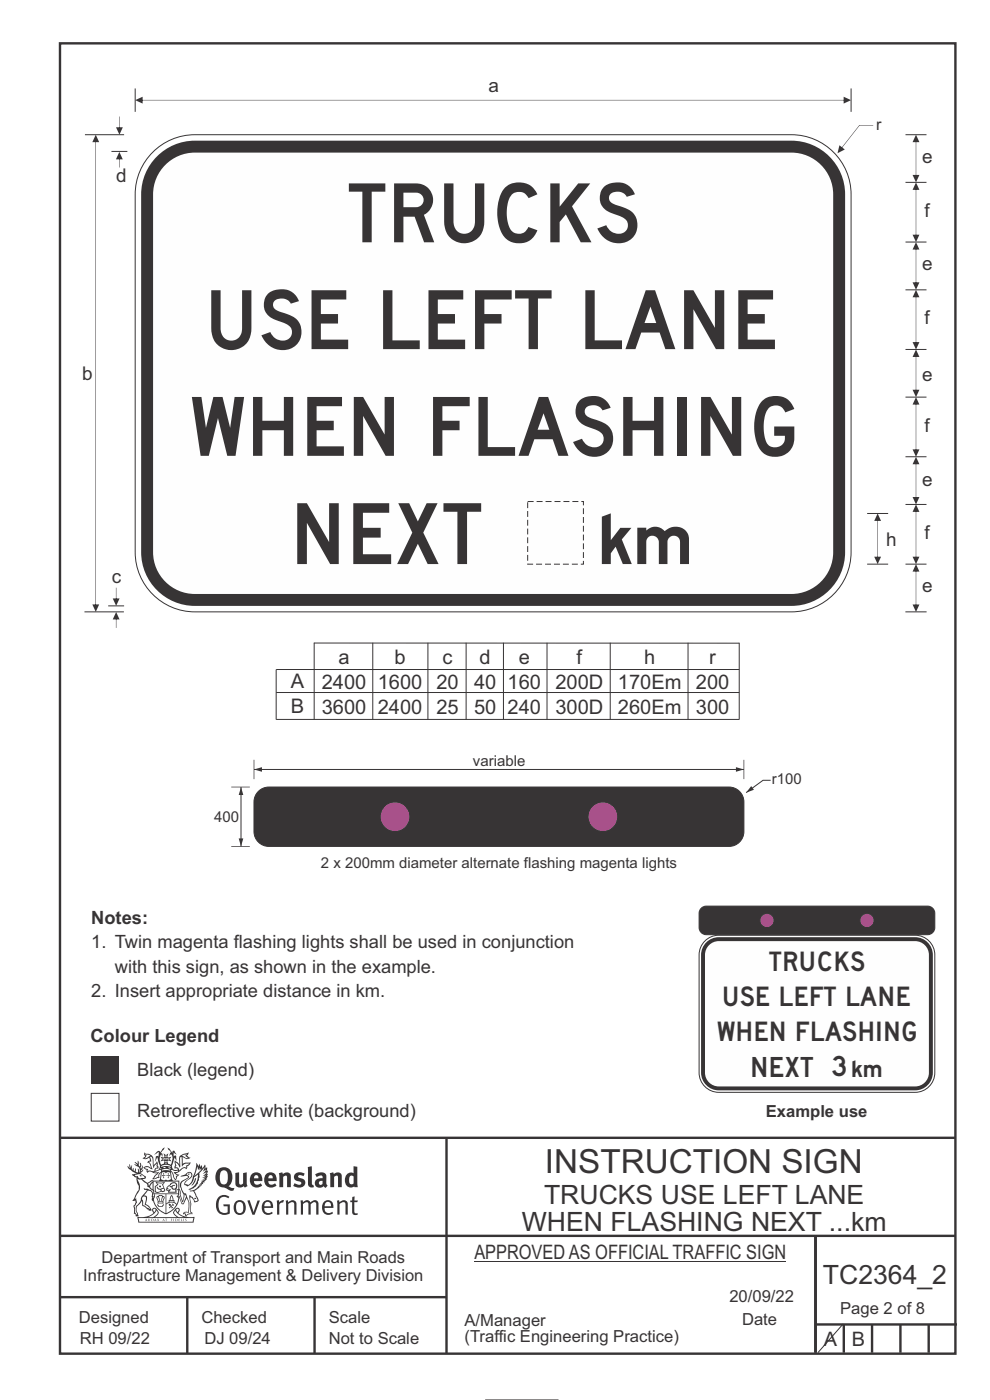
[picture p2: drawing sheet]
<svg xmlns="http://www.w3.org/2000/svg" width="210mm" height="297mm" viewBox="0 0 210 297" stroke-linecap="round" stroke-linejoin="round" font-family="sans-serif">
<path d="M53.9 163.3h103.9M53.9 161.2v4.1" fill="none" stroke="#373435" stroke-width=".21"/>
<g fill="#373435">
<path d="M53.9 163.3l1.7-.5v.9z"/>
<path d="M156.1 162.8l1.7 .5-1.7 .4z"/>
</g>
<path d="M49.1 179.6h3.9M157.8 161.2v4.1M163.5 165.5h-1.6l-3.6 2.7" fill="none" stroke="#373435" stroke-width=".21"/>
<path d="M159.4 166.8l.5 .8-1.6 .6z" fill="#373435"/>
<path d="M51.1 167v12.6" fill="none" stroke="#373435" stroke-width=".21"/>
<g fill="#373435">
<path d="M51.1 167l.5 1.7h-1z"/>
<path d="M50.6 177.9h1l-.5 1.7z"/>
</g>
<path d="M49.1 167h3.9" fill="none" stroke="#373435" stroke-width=".21"/>
<path d="M54.8 167.9a3.1 3.1 0 0 1 2.2-.9h97.7a3.2 3.2 0 0 1 3.1 3.1v6.3a3.2 3.2 0 0 1-3.1 3.2h-97.7a3.2 3.2 0 0 1-3.1-3.2v-6.3a3.1 3.1 0 0 1 .9-2.2z" fill-rule="evenodd" fill="#373435" stroke="#373435" stroke-width=".21"/>
<g fill="#a8518a" stroke="#373435" stroke-width=".21">
<circle cx="127.9" cy="173.3" r="3.1"/>
<circle cx="83.8" cy="173.3" r="3.1"/>
</g>
<path d="M148.6 192.9l.7-.6 .5-.1h47a1.52 1.52 0 0 1 1.5 1.6v3a1.52 1.52 0 0 1-1.5 1.5h-47a1.52 1.52 0 0 1-1.5-1.5v-3z" fill-rule="evenodd" fill="#373435" stroke="#373435" stroke-width=".21"/>
<g fill="#a8518a" stroke="#373435" stroke-width=".21">
<circle cx="183.9" cy="195.3" r="1.52"/>
<circle cx="162.7" cy="195.3" r="1.52"/>
</g>
<g fill="none" stroke="#373435" stroke-width=".51">
<path d="M12.7 9.2h190v278h-190zM12.7 241.4h190M94.7 241.4v45.8M12.7 275.2h82M12.7 262.2h190.1M39.7 275.2v12M66.7 275.2v12M173 262.2v24.8M173 281h30M179 281v6M185 281v6M191 281v6"/>
<path d="M197 281v6"/>
</g>
<path d="M19.4 224h5.8v5.9h-5.8z" fill-rule="evenodd" fill="#373435"/>
<path d="M19.4 232h5.8v5.9h-5.8z" fill-rule="evenodd" fill="#fefefe" stroke="#373435" stroke-width=".21"/>
<g fill="#373435">
<path d="M47 248.5a2.55 2.55 0 0 0 0 2.7l.3 .1a.81 .81 0 0 0 1-.9v-.6a1.04 1.04 0 0 0-1.1-1.5zM46.3 248.1a1.82 1.82 0 0 1 2.1-.2 1.82 1.82 0 0 1 .9 1.9 2.29 2.29 0 0 1-.8 1.9l.7 .3h.5l-.2 .6a2.87 2.87 0 0 1-2-.7 2.12 2.12 0 0 1-1.6-3.1z" fill-rule="evenodd"/>
<path d="M49.9 248.9l.8-.2v2a.46 .46 0 0 0 .3 .6 .46 .46 0 0 0 .6-.3v-2.1l.7-.2v2.4l.2 .5-.5 .4-.3-.3a1.02 1.02 0 0 1-1.2 .2 1.02 1.02 0 0 1-.6-1.1z" fill-rule="evenodd"/>
<path d="M54 249.5l-.1 .5h.9a.49 .49 0 0 0-.2-.6 .49 .49 0 0 0-.6 .1zM53.4 249.1a1.34 1.34 0 0 1 1.6-.2 1.34 1.34 0 0 1 .7 1.5v.2h-1.8a.77 .77 0 0 0 .5 .8 .77 .77 0 0 0 .9-.4l.3 .5a1.59 1.59 0 0 1-2 .2 1.59 1.59 0 0 1-.5-2z" fill-rule="evenodd"/>
<path d="M57.1 249.5l-.2 .5h1a.49 .49 0 0 0-.2-.6 .49 .49 0 0 0-.6 .1zM56.4 249.1a1.34 1.34 0 0 1 1.6-.2 1.34 1.34 0 0 1 .7 1.5v.2h-1.8a.77 .77 0 0 0 .5 .8 .77 .77 0 0 0 .9-.4l.4 .5a1.59 1.59 0 0 1-2.1 .2 1.59 1.59 0 0 1-.5-2z" fill-rule="evenodd"/>
<path d="M59.2 248.9l.7-.2 .1 .4a.95 .95 0 0 1 1-.3 .95 .95 0 0 1 .7 .8v2.3h-.8v-2.3a.46 .46 0 0 0-.8 .1v2.2h-.8z" fill-rule="evenodd"/>
<path d="M62.6 249.1a1.75 1.75 0 0 1 2-.1l-.2 .5-.6-.2a.43 .43 0 0 0-.6 .3l.4 .3a1.04 1.04 0 0 1 1.2 1.1 1.04 1.04 0 0 1-1.4 1l-1.2-.4 .3-.6 1 .4 .4-.4a.88 .88 0 0 0-1-.5l-.4-.2-.1-.4z" fill-rule="evenodd"/>
<path d="M65.3 247.6l.8-.2 .1 3.8 .3 .2 .1 .5a.88 .88 0 0 1-1-.1 .88 .88 0 0 1-.3-1z" fill-rule="evenodd"/>
<path d="M67.8 250.6a.43 .43 0 0 0-.1 .7 .43 .43 0 0 0 .7-.1v-.7zM66.8 249.2a1.7 1.7 0 0 1 2.4 .1v1.8l.3 .4-.4 .5-.5-.3a1.03 1.03 0 0 1-1.7-.2 1.03 1.03 0 0 1 .8-1.5h.7v-.4a.8 .8 0 0 0-1.2 .1z" fill-rule="evenodd"/>
<path d="M70 248.9l.7-.2 .1 .4a.95 .95 0 0 1 1-.3 .95 .95 0 0 1 .7 .8v2.3h-.8v-2.3a.46 .46 0 0 0-.8 .1v2.2h-.8z" fill-rule="evenodd"/>
<path d="M74.3 249.5a1.48 1.48 0 0 0 0 1.7h.5l.2-.1v-1.5l-.3-.2zM75 247.4l.8 .1 .1 4.4h-.7l-.1-.2a1.26 1.26 0 0 1-1.4 0 1.26 1.26 0 0 1-.5-1.3 1.29 1.29 0 0 1 .4-1.3 1.29 1.29 0 0 1 1.4-.2z" fill-rule="evenodd"/>
<path d="M46.4 253.9a1.72 1.72 0 0 1 2.3 0l-.3 .3a1.24 1.24 0 0 0-1.4-.2 1.24 1.24 0 0 0-.6 1.4 1.49 1.49 0 0 0 1.2 2l.7-.2v-1.3h-.8l-.1-.4h1.4v1.9a1.93 1.93 0 0 1-2.3 0 1.93 1.93 0 0 1-.7-2.2l.2-.7z" fill-rule="evenodd"/>
<path d="M50.4 255.1a1.65 1.65 0 0 0 .2 2.2 .99 .99 0 0 0 1-1.4 .78 .78 0 0 0-.4-.8 .78 .78 0 0 0-.8 0zM50 254.9a1.33 1.33 0 0 1 1.6-.1 1.33 1.33 0 0 1 .5 1.4 1.31 1.31 0 0 1-1.3 1.6 1.31 1.31 0 0 1-1.2-1.6v-.6z" fill-rule="evenodd"/>
<path d="M52.5 254.7l.5-.1 .8 2.6 .8-2.5h.5l-1.1 3h-.5z" fill-rule="evenodd"/>
<path d="M56.3 255.2l-.2 .7h1.3a.7 .7 0 0 0-.3-.8 .7 .7 0 0 0-.8 .1zM55.9 255a1.22 1.22 0 0 1 1.5-.2 1.22 1.22 0 0 1 .5 1.5h-1.8a.93 .93 0 0 0 .5 1 .93 .93 0 0 0 1.1-.2l.2 .3a1.43 1.43 0 0 1-1.8 .1 1.43 1.43 0 0 1-.6-1.7z" fill-rule="evenodd"/>
<path d="M58.7 254.7l.4-.1 .1 .5 .4-.4 .6-.1-.1 .6a.66 .66 0 0 0-.9 .6v1.9h-.4z" fill-rule="evenodd"/>
<path d="M60.6 254.8l.4-.2 .1 .5a.94 .94 0 0 1 1-.5 .94 .94 0 0 1 .8 .8v2.3h-.5l-.1-2.5a.81 .81 0 0 0-1.2 .3v2.2h-.4z" fill-rule="evenodd"/>
<path d="M63.7 254.7l.5-.1 .1 .5 .4-.3a.78 .78 0 0 1 1.2 .3 .9 .9 0 0 1 .9-.5 .9 .9 0 0 1 .8 .8v2.3h-.5l-.1-2.5a.67 .67 0 0 0-1.1 .3v2.2h-.5v-2.4l-.4-.2-.7 .4v2.2h-.5z" fill-rule="evenodd"/>
<path d="M69.1 255.2l-.2 .7h1.3a.7 .7 0 0 0-.3-.8 .7 .7 0 0 0-.8 .1zM68.7 255a1.22 1.22 0 0 1 1.5-.2 1.22 1.22 0 0 1 .5 1.5h-1.8a.93 .93 0 0 0 .4 1 .93 .93 0 0 0 1.2-.2l.2 .3a1.44 1.44 0 0 1-1.8 .1 1.44 1.44 0 0 1-.6-1.7z" fill-rule="evenodd"/>
<path d="M71.5 254.8l.4-.2 .1 .5a.94 .94 0 0 1 1-.5 .94 .94 0 0 1 .8 .8v2.3h-.5l-.1-2.5a.81 .81 0 0 0-1.2 .3v2.2h-.4z" fill-rule="evenodd"/>
<path d="M74.7 253.9l.5-.1v.9h.7l-.1 .4h-.6v2.1l.1 .2h.5l.1 .3a.75 .75 0 0 1-1.2-.6v-2h-.4v-.4h.4z" fill-rule="evenodd"/>
<path d="M30.8 244.9l1.1 .3-.9 .5h-.4l.6-.5zM31.8 245.5l.2-.1a2.44 2.44 0 0 1 .5 1.9l.1 .5 .6-1-.1 .6 .3 .3a.57 .57 0 0 0-.6 .8l-1-.2-.5 .2 .2-.5-.8-.3 .7-.1 .9 .5 .1-.1-.6-1.3-.2-.1 .5-.1zM30.7 244.4l-.1 .5 .2 .4-.6 .4a1.04 1.04 0 0 0 1.4-.1l.2 .6-.3 .1-.2 .4a.94 .94 0 0 1 .8 1.1l-.2-.1a1.16 1.16 0 0 0-1.5-.1l.3 .4 .4 .2 .1 .5 .2 .1 .1-.2a.94 .94 0 0 1 1.1 .3h.8l-1.2 1.2a1.13 1.13 0 0 0 1.2-.2l.4-.1v-.4l.4-.7a.83 .83 0 0 0-.6 1h-.3l-.7 .3 1.1-1.4-.5 .2-.5-.1 1.3-.5-.1-.2-.9 .4v-.3l.2-.2 .3 .1 .1-.3-.2-.4 .1-.6-.2-.3-.7 .9v-.7a1.42 1.42 0 0 0-1.6-1.8z" fill-rule="evenodd"/>
<path d="M38.5 245.3l.5-.3 .7-.1-.6 .3 .8 .5h-.3zM38.3 245.5h.2l.1 2a1.69 1.69 0 0 1 1.6-.7l-.8 .5 .1 .5a1.1 1.1 0 0 0-1.5 .6l-.1-.5-.2-.2h-.5l.3-.4-.3-.7a1.42 1.42 0 0 1 .9 1.1l.2-.1zM37.1 246.2l.1 1-.2 .3 .1 .5 .5-.1 .2 .2a.96 .96 0 0 1-1.2-.1l-.1 .1a1.06 1.06 0 0 0 1.3 .2v.1a.72 .72 0 0 1-.9 .2l.2 .5 .6 .2-.4 .2-.1 .7-.2-.4-.4-1.1-.4-.4 .4 .9a1.54 1.54 0 0 0 .7 1.2l.2-.3a.58 .58 0 0 1 .4-.7l.2-.2h-.3l-.5-.3 .9-.5a.93 .93 0 0 1 1.2-.5v.2l.2-.2 .1-.5a.99 .99 0 0 0 .7-.8l-1.3 .1-.3 .2-.1-1.4 .9 .4 .9-.3h-.4l-.5-.4 .4-.7-.6 .2a1.46 1.46 0 0 0-1.4 2.1l.1 .4-.3-.4z" fill-rule="evenodd"/>
<path d="M35.6 248.9l.2 .1-.1 .3 .4 .1-.4 .1v.5l-.1-.6h-.3l.3-.1z" fill-rule="evenodd"/>
<path d="M34.6 248.9l.2 .1v.3l.3 .1h-.3l-.1 .6v-.5l-.4-.1 .4-.1z" fill-rule="evenodd"/>
<path d="M34.3 248.8a.57 .57 0 0 1 .9 .2 .57 .57 0 0 1 .9-.2l.2 1.4h-.2a.57 .57 0 0 1-.9 0 .69 .69 0 0 1-1.1 0zM34.2 248.1l-.3 2.1-.1 .4h2.9l-.2-.4-.3-2.1h-.2v.3l-.8-.2-.8 .2v-.3z" fill-rule="evenodd"/>
<path d="M34.2 252.4a.3 .3 0 0 0 .6 0 .3 .3 0 0 0-.6 0zM33.3 251l.3 .3-.3 .3a.79 .79 0 0 0 0 1.3l.8-.2-.1-.3a.55 .55 0 0 1-.7-.6h.1l.2 .3 .3 .1 .8-.2-.4-.7 .4-.3-.7 .1zM33 250.7l1.1 .2 .9-.2-.4 .7 .4 1.1a.56 .56 0 0 1-.8 .3l-.2 .1a.73 .73 0 0 1-.9 .1 .73 .73 0 0 1-.3-.9v-.4l.6-.4z" fill-rule="evenodd"/>
<path d="M35.6 251.9l.7-.5a.58 .58 0 0 1 1-.1 .58 .58 0 0 1-.4 .9l-.3-.3a.43 .43 0 0 1 .6-.3v-.1a.57 .57 0 0 0-.8 .2l-.2-.1-.3 .1 .5 .2a.55 .55 0 0 0 .8 .4v.5h-1.3l.4-.3-.2-.2-.6 .1 .2-.2-.2-.1zM35.4 251.8l-.1 .2a.39 .39 0 0 0 .2 .6h.3l-.2 .4h1.9l-.1-.7a.86 .86 0 0 0-.1-1.4 .86 .86 0 0 0-1.3 .4z" fill-rule="evenodd"/>
<path d="M36 254.8h.8v.2h-.8zM36.4 253.8l.2 .8h-.4zM36.4 253.5l-.3 .5-.1 .6h-.2v.4l-.7 .4 .2 .2a1.48 1.48 0 0 1 2.1 .1l.2-.1-.6-.5v-.5h-.2l-.1-.6z" fill-rule="evenodd"/>
<path d="M35.8 255.4l.4 .1 .1 .3 .3-.2-.2-.2a.38 .38 0 0 1 .5 .5l-.2-.2-.3 .3 .4 .2-.4 .2-.1-.4-.4 .4-.1-.2 .4-.3-.1-.1-.2 .1z" fill-rule="evenodd"/>
<path d="M34.5 254h.2v.2l-.2 .6h-.2zM33.6 255.3h.9v.2a.55 .55 0 0 1-.8 .4v-.2l-.2-.1zM33.4 254h.2l.2 .8h-.2zM33.6 255h.8l.1 .1-.8 .1zM33.8 253.7h.5l-.2 1.1h-.1zM33.3 253.8l-.1 .3 .3 1.1a.48 .48 0 0 0-.1 .6 .48 .48 0 0 0 .5 .3l.5-.1a.49 .49 0 0 0 .2-.8l.3-1.1-.1-.3a1.42 1.42 0 0 0-1.5 0z" fill-rule="evenodd"/>
<path d="M33.7 251.5l.4 .1 .1 .3h-.3z" fill-rule="evenodd"/>
<path d="M41.3 250.1l.3-.2-.2 .9-.6 .7h-.2l.5-.7z" fill-rule="evenodd"/>
<path d="M39.7 249l.3-.2 .5 .2a.88 .88 0 0 1-.6 1.1 1.22 1.22 0 0 0-.8 1.3l.5 .2a.72 .72 0 0 0 .9-.4l.5-.8 .2-.6 .8-.6v.3a2.85 2.85 0 0 1-2 2.8l.1 .1a2.13 2.13 0 0 0 1.9-1.5v-.2a2.01 2.01 0 0 0 .3-1.8l1.1-1.3-.4 1 .7-.5-.7 1 .8-.4-.8 .8 .7-.1-.9 .5 .8-.1-.8 .4h.8l-.9 .3 .3 .2h-.4l.2 .3h-.3l.1 .3h-.4l.2 .3h-.2a2.16 2.16 0 0 1-2 1l.1 .2h.4a.76 .76 0 0 1 .7 .7l.5 1.2-.6 .2a1.45 1.45 0 0 0-1.1-1.3l.2 1.8-.1 1.8 .4 .3a1.07 1.07 0 0 0-1.2 .4v-.3l-.5-.2a.87 .87 0 0 1 1.1-.1v-.7a4.4 4.4 0 0 0-.6-3.1v-.3h-.3a2.16 2.16 0 0 1-.7-2.2l.3-.3 1.2-.8a.55 .55 0 0 0-.4-.8zM37.8 252.4a.76 .76 0 0 1 .3 1.1l.6 1.6 .4-1.7 .2 .1a.61 .61 0 0 1-.1 .9l-.3 .9h-.2l-.7-1.6-.3 .1a1.18 1.18 0 0 0 .1-1.4zM41.8 247.5l.2 .8 .3-.6v.6l.4-.5a1.9 1.9 0 0 1-1.1 1.4l-.4 .3zM38.3 249.6l1.3-.1 .2 .1v.3l-.5 .3a1.26 1.26 0 0 0-.9 1.9l.2 .6a1.84 1.84 0 0 1 .1 2.1l-.4-1.3a.96 .96 0 0 0-.4-1.3l-.4 .3a.78 .78 0 0 1 0 1.2l.1 .3h.4l.4 1.1a.38 .38 0 0 0 .2 .4 .38 .38 0 0 0 .4-.1l.6-1.2a2.94 2.94 0 0 1 .4 2.5l-.1 .5-.8-.1-.3 .4v.2l.4-.1 .1 .4 .2 .1a1.02 1.02 0 0 1 1.3-.5v-.4l-.3-.1 .1-1.8-.3-1.3 .1 .1a1.14 1.14 0 0 1 .8 .9 .63 .63 0 0 0 .8-.2 .63 .63 0 0 0-.1-.9l-.7-1.2 .9-.6 .2-.3 .3-.1-.1-.2h.4l-.1-.3h.3l-.1-.3 .5-.1-.2-.2 .6-.4v-.2h-.2l.4-.5-.3 .1 .3-.6-.4 .1 .4-.5v-.3l-.3 .2 .2-.6-.1-.3-.4 .3v-.8l-.6 .8-.2-.7-.2 .4-.3-.7-.1 .6-.5-.8-.1 1.4-.6 1.9a1.81 1.81 0 0 1-1 1.4l-.6-.2a1.75 1.75 0 0 1 1.1-1.2 .75 .75 0 0 0 .1-1.3 .75 .75 0 0 0-1.1 .5z" fill-rule="evenodd"/>
<path d="M41.2 254.1h.3l.2 .3h-.4z" fill-rule="evenodd"/>
<path d="M29.4 258.4h11.6l-.1 .8h-11.4zM31.4 258.2l.4-.1a2.48 2.48 0 0 0 1.4-1.3l.3 .5-.5 .6-.5 .3zM32.5 256.6l.3-.2 .2 .2-.3 .6zM37.2 256.8a2.65 2.65 0 0 0 1.8 1.4h-1.1l-.5-.3-.5-.6zM37.4 256.6l.2-.2 .3 .2-.3 .6zM29.2 258.2l.1 1.2h11.8l.2-1.1-.2-.1a4.1 4.1 0 0 1-3.3-.9l.3-.4-.1-.5a1.06 1.06 0 0 0-1.3 .9l.2 .4 .6 .5h-4.7l.3-.1a.84 .84 0 0 0 .6-.7 .84 .84 0 0 0-.5-.9l-.3-.2-.5 .1-.1 .5 .3 .4a4.2 4.2 0 0 1-3.4 .9z" fill-rule="evenodd"/>
<path d="M31 258.7l.1 .2h-.2zM31 258.6l-.3 .5 .4-.1 .2 .1z" fill-rule="evenodd"/>
<path d="M31.4 258.6h.2v.4a.25 .25 0 0 0 .2-.1 .25 .25 0 0 0-.1-.3h.1a.29 .29 0 0 1 0 .4 .29 .29 0 0 1-.4 0 .29 .29 0 0 1 0-.4z" fill-rule="evenodd"/>
<path d="M32.2 258.6a.22 .22 0 0 1 .3 .2 .22 .22 0 0 1-.3 .2zM32 258.6l.1 .5a.33 .33 0 0 0 .4-.1 .33 .33 0 0 0 0-.4 .33 .33 0 0 0-.5 0z" fill-rule="evenodd"/>
<path d="M32.9 258.7l.1 .2h-.2zM32.9 258.6l-.2 .5 .3-.1 .2 .1z" fill-rule="evenodd"/>
<path d="M33.3 258.6h.2l.1 .2 .2-.2-.2 .2 .2 .3-.3-.2v.2h-.2l.2-.3z" fill-rule="evenodd"/>
<path d="M34.7 258.7l.1 .2h-.2zM34.7 258.6l-.3 .5 .4-.1 .2 .1z" fill-rule="evenodd"/>
<path d="M35 258.6h.5h-.2v.5h-.2l.1-.5z" fill-rule="evenodd"/>
<path d="M36.2 258.6h.3h-.1v.2h.1h-.1v.3h-.2z" fill-rule="evenodd"/>
<path d="M36.7 258.6h.2v.5h-.2z" fill-rule="evenodd"/>
<path d="M37.3 258.6a.22 .22 0 0 1 .3 .2 .22 .22 0 0 1-.3 .2zM37.1 258.6v.5a.33 .33 0 0 0 .5-.1 .33 .33 0 0 0 0-.4 .33 .33 0 0 0-.5 0z" fill-rule="evenodd"/>
<path d="M37.8 258.6h.4h-.2v.2h.1h-.1v.2l.2 .1h-.4z" fill-rule="evenodd"/>
<path d="M38.4 258.6h.2l-.1 .4 .2 .1h-.3z" fill-rule="evenodd"/>
<path d="M38.9 258.6h.2v.5h-.2z" fill-rule="evenodd"/>
<path d="M39.3 258.6h.2l-.1 .1 .2 .2-.2 .2h-.1v-.2l.2 .1z" fill-rule="evenodd"/>
<path d="M34.2 247.4a1.51 1.51 0 0 1 2.1 .2 2.67 2.67 0 0 0-2.1 0zM35.7 247.6l.5 .2v.2l-.4-.1zM34.6 247.7l.5-.1 .1 .2h-.4zM34.1 247.9l.2 .1-.3 .1zM35 246.9l.2-.2 .3 .2zM34.9 245.7h.2v.3h-.2zM35 245.1l.2 .2 .2-.2-.1 .4h-.2zM35.1 246.3h.2l.1 .4-.2-.2-.2 .2zM35.3 245.7h.2v.3h-.2zM34.4 245.7l.3 .1 .1 .2-.4 .1 .2-.2zM35.7 245.8l.3-.1-.2 .2 .2 .2-.4-.1zM32.7 244.9l1-.5-.1 1-.2-.2-.3 .2-.3 1.1 .5-1 .3 .9a1.84 1.84 0 0 1 .2 1.7l.4 .1a2.48 2.48 0 0 1 2.2 .1l.2-.3-.2-.7 .7-1.7 .4 .6-.2-1-.2-.1-.2 .3v-.9l.6 .4-.6-.8-.3 .1-.1 .4-.5-.8-.5-.3 .2 .4 .6 .6-.5 .7 .5-.3a2.06 2.06 0 0 1-.1 2.2l-.5-.2-.2-.6 .2-.1 .7 .2-.4-.5 .4-.5-.7 .2-.2-.2 .2-.7-.5 .4-.5-.4 .2 .7-.2 .2-.7-.2 .4 .5-.4 .5 .8-.2 .1 .1-.2 .6-.5 .2a2.02 2.02 0 0 1 0-2.2l.3 .5-.1-.6-.3-.1 .8-1.3-.4 .4-.5 .7-.2-.3a.8 .8 0 0 0-.8 .5z" fill-rule="evenodd"/>
<path d="M29.2 250.1l.3 .2a.61 .61 0 0 1 .8 .3l.3 .2a.8 .8 0 0 1 .6 1l.4 .1 .6 .5a1 1 0 0 1 .4 1.1l-.1 .7v-.5h-.1a.96 .96 0 0 0-.8-1.3l-.2-.2h-.7l-.1-.1-.1 .1 .1 .3h.6l-1.2 1.4-.2 .9-.4 .6a1.33 1.33 0 0 0-.5 1.8l.2 .5a1.26 1.26 0 0 1-.5-1.4l-.1-.4a1.56 1.56 0 0 0 .4-1.7l-.3 .2 .2-.5a3.2 3.2 0 0 0 .7-3zM30.4 253.9h.4a2.06 2.06 0 0 1-.1 1.6l.7 .5 .4 .4-.6-.1-.8-.6-.1-.9a.51 .51 0 0 1 .1-.9zM28.6 249.3a1.52 1.52 0 0 1 2.1 .6l-1.1 .1-.2-.1-.1-.4-.5 .1zM27.5 247v.8l-.3-.4-.1 .1a3.1 3.1 0 0 0 1.9 1.5l-1 .1 .5 .6 .5 .1 .1 1.1a1.84 1.84 0 0 1-.3 2.5l-.4 .9-.3 .4 .2 .1 .4-.1 .1 .4-.2 .5-.3 .2 .1 1.8 .2-.1 .3 .6h.1l.5-.1-.2-.5a1.3 1.3 0 0 1-.1-1.7l.9-1 .2 1.1 .5 .2 .5 .5 .1-.1 .2 .4 .5-.1a1.85 1.85 0 0 0-1.2-1.4l.1-.2a1.39 1.39 0 0 0 0-1.5l-.5-.1 .5-.5a.66 .66 0 0 1 .9-.4 .66 .66 0 0 1 .3 .9l-.1 .4 .2-.1v.2l-.1 .3 .2 .5 .1-.3a2.24 2.24 0 0 0 .1-2.2 .73 .73 0 0 1-.7-.7 .73 .73 0 0 1 .6-.7v-.2a.94 .94 0 0 0-.9 .8 .48 .48 0 0 1-.1-.5 .48 .48 0 0 1 .5-.3l.5-.3a.51 .51 0 0 0-.8 .2l-.4 .3-1.1-.8 .6-.1 .2-.5-1.2-.7 .5-.4v-.4l-.4 .4v-.2a.69 .69 0 0 0 .2-1v.5l-.2 .2v-1.1l-.3-.2 .1 .6-.1 .2-.4-1.2v.6l-.6-.3 .5 .6-.6-.2 .3 .3a1 1 0 0 1 .7 1.5l-.2-.8v.8l-.5-.2v-.7l-.2 .6-.2-.1-.1-.6-.2 .4-.2-.2 .1-.7-.2 .5z" fill-rule="evenodd"/>
<path d="M29.6 249.5l.2-.2 .3 .3z" fill-rule="evenodd"/>
<path d="M32.4 250.5h5.6v2l-.2-.1v-1.7h-5.2v2.5h5.2v-.8l.1 .2-.1 1.1v-.3h-2.5v4a4.1 4.1 0 0 0 2.6-3.6l.1-.1a4 4 0 0 1-2.8 3.9 4.2 4.2 0 0 1-2.8-4.7l.1 1.3 .1-.2a3.8 3.8 0 0 0 2.5 3.4v-4h-2.5l-.2-.9z" fill-rule="evenodd"/>
<circle cx="40" cy="249.1" r=".17"/>
</g>
<g fill="none" stroke="#373435" stroke-width=".21">
<path d="M66.6 136.4l90.2 .1M66.6 136.4v16.3M79.1 136.4v16.3M90.8 136.4v16.3M98.9 136.4v16.3M106.8 136.4v16.3M116 136.4v16.3M129.4 136.4v16.3M146 136.4v16.3M156.8 136.4v16.3M58.6 152.6h98.2M58.6 146.9h98.2"/>
<path d="M156.8 142h-98.2v10.7M102.9 297h15.6"/>
</g>
<path d="M149.8 199.9a3.7 3.7 0 0 1 2.7-1.1h41.6a3.8 3.8 0 0 1 3.8 3.8v25a3.8 3.8 0 0 1-3.8 3.7h-41.6a3.8 3.8 0 0 1-3.8-3.7v-25a3.7 3.7 0 0 1 1.1-2.7z" fill-rule="evenodd" fill="#373435"/>
<path d="M149.8 199.4a4.1 4.1 0 0 1 2.7-1h41.6a4.2 4.2 0 0 1 4.2 4.2v25a4.2 4.2 0 0 1-4.2 4.2h-41.6a4.2 4.2 0 0 1-4.2-4.2v-25a4.2 4.2 0 0 1 1.5-3.2z" fill="none" stroke="#373435" stroke-width=".21"/>
<path d="M150.2 200.8a2.92 2.92 0 0 1 2.3-1.1h41.6a2.92 2.92 0 0 1 2.9 2.9v25a2.92 2.92 0 0 1-2.9 2.9h-41.6a2.92 2.92 0 0 1-3-2.9v-25l.1-.7z" fill-rule="evenodd" fill="#fefefe"/>
<path d="M33.3 33.2a11.4 11.4 0 0 1 8-3.4h126.6a11.4 11.4 0 0 1 11.4 11.4v76a11.4 11.4 0 0 1-11.4 11.3h-126.6a11.4 11.4 0 0 1-11.4-11.3v-76a11.3 11.3 0 0 1 3.4-8z" fill-rule="evenodd" fill="#373435"/>
<path d="M31.9 32.8a12.6 12.6 0 0 1 9.4-4.2h126.6a12.7 12.7 0 0 1 12.6 12.6v76a12.7 12.7 0 0 1-12.6 12.6h-126.6a12.7 12.7 0 0 1-12.6-12.6v-76a12.6 12.6 0 0 1 3.2-8.4z" fill="none" stroke="#373435" stroke-width=".21"/>
<path d="M35.1 35a8.8 8.8 0 0 1 6.2-2.6h126.6a8.9 8.9 0 0 1 8.8 8.8v76a8.9 8.9 0 0 1-8.8 8.8h-126.6a8.9 8.9 0 0 1-8.8-8.8v-76a8.8 8.8 0 0 1 2.6-6.2z" fill-rule="evenodd" fill="#fefefe"/>
<path d="M28.7 21.2l1.6-.7v1.5zM30.1 21.2l149 .1zM179 20.5l1.5 .7-1.5 .8z" fill="#373435"/>
<path d="M28.7 18.8v4.9M180.5 18.8v4.9" fill="none" stroke="#373435" stroke-width=".21"/>
<path d="M178.1 30.8l1.1 .9-1.5 .8zM182.3 26.5l-3.7 4.9zM182.3 26.5l2.9 .1z" fill="#373435"/>
<path d="M192.1 96.9h4.4M192.1 84.3h4.4M192.1 119.7h4.4M192.1 107h4.4M192.1 129.8h4.5" fill="none" stroke="#373435" stroke-width=".21"/>
<g fill="#373435">
<path d="M194.3 119.7l.7 1.6h-1.4zM194.3 121.1l.1 7.3zM193.6 128.3h1.4l-.7 1.5z"/>
<path d="M194.3 96.9l.7 1.6h-1.4zM194.3 98.3l.1 7.3zM193.6 105.4h1.4l-.7 1.6z"/>
<path d="M194.3 107l.7 1.6h-1.4zM194.3 108.5l.1 9.8zM193.6 118.1h1.4l-.7 1.6z"/>
<path d="M194.3 84.3l.7 1.5h-1.4zM194.3 85.7l.1 9.8zM193.6 95.3h1.4l-.7 1.6z"/>
</g>
<path d="M18 28.6h8.3M23.6 32.1h3.4M17.9 129.8h8.4M23 128.5h3.3" fill="none" stroke="#373435" stroke-width=".21"/>
<g fill="#373435">
<path d="M24.6 129.8l.8 1.6h-1.5zM24.6 131.3l.1 1.9z"/>
<path d="M24.6 27h1.5l-.8 1.6zM25.3 24.7l.1 2.5z"/>
<path d="M25.3 32.2l.7 1.6h-1.4zM25.3 33.7l.1 1.8z"/>
<path d="M20.3 28.6l.7 1.6h-1.4zM20.3 30l.1 98.4zM19.6 128.2h1.4l-.7 1.6z"/>
</g>
<path d="M192.1 38.7h4.4" fill="none" stroke="#373435" stroke-width=".21"/>
<path d="M194.3 28.6l.7 1.6h-1.4zM194.3 30l.1 7.3zM193.6 37.1h1.4l-.7 1.6z" fill="#373435"/>
<path d="M192.1 28.6h4.4" fill="none" stroke="#373435" stroke-width=".21"/>
<path d="M23.9 127h1.5l-.8 1.5zM24.6 124.7l.1 2.4z" fill="#373435"/>
<path d="M183.9 119.7h4.5M183.9 108.9h4.5" fill="none" stroke="#373435" stroke-width=".21"/>
<path d="M186.2 108.9l.7 1.6h-1.5zM186.1 110.4l.1 7.9zM185.4 118.1h1.5l-.7 1.6z" fill="#373435"/>
<path d="M192.1 74.1h4.4M192.1 61.5h4.4" fill="none" stroke="#373435" stroke-width=".21"/>
<g fill="#373435">
<path d="M194.3 74.2l.7 1.5h-1.4zM194.3 75.6l.1 7.2zM193.6 82.7h1.4l-.7 1.6z"/>
<path d="M194.3 61.5l.7 1.6h-1.4zM194.3 62.9l.1 9.8zM193.6 72.6h1.4l-.7 1.6z"/>
</g>
<path d="M192.1 51.4h4.4" fill="none" stroke="#373435" stroke-width=".21"/>
<g fill="#373435">
<path d="M194.3 51.4l.7 1.5h-1.4zM194.3 52.8l.1 7.3zM193.6 59.9h1.4l-.7 1.6z"/>
<path d="M194.3 38.7l.7 1.6h-1.4zM194.3 40.1l.1 9.8zM193.6 49.8h1.4l-.7 1.6z"/>
</g>
<path d="M111.9 106.4h11.9v13.3h-11.9z" fill="none" stroke="#373435" stroke-width=".21" stroke-dasharray="1.3 .6" stroke-linecap="butt"/>
<path d="M100.6 267.7h66.2M178.9 280.9l-5.4 6.1" fill="none" stroke="#373435" stroke-width=".21"/>
<text font-size="17.9" fill="#373435" x="61.5" y="119.7">NEXT</text>
<g font-size="17.3" fill="#373435">
<text x="73.6" y="51.4">TRUCKS</text>
<text x="43.3" y="74.1">USE LEFT LANE</text>
<text x="40.3" y="96.7">WHEN FLASHING</text>
</g>
<text font-size="14.7" fill="#373435" x="126.7" y="119.7">km</text>
<text font-size="7.1" fill="#373435" x="115.6" y="248.9">INSTRUCTION SIGN</text>
<text font-size="5.9" fill="#373435" x="159.1" y="228.4">NEXT 3</text>
<g font-size="5.7" fill="#373435">
<text x="163.1" y="205.9">TRUCKS</text>
<text x="153.1" y="213.4">USE LEFT LANE</text>
<text x="152.1" y="220.9">WHEN FLASHING</text>
</g>
<g font-size="5.6" fill="#373435">
<text x="115.4" y="255.5">TRUCKS USE LEFT LANE</text>
<text x="110.7" y="261.1">WHEN FLASHING NEXT ...km</text>
<text x="174.6" y="272.5">TC2364_2</text>
</g>
<text font-size="4.8" fill="#373435" x="180.6" y="228.4">km</text>
<g font-size="4.3" fill="#373435">
<text x="71.8" y="141">a</text>
<text x="83.7" y="141">b</text>
<text x="93.9" y="141">c</text>
<text x="101.7" y="141">d</text>
<text x="110" y="141">e</text>
<text x="122.3" y="141">f</text>
<text x="136.6" y="141">h</text>
<text x="150.5" y="141">r</text>
<text x="61.7" y="146">A</text>
<text x="68.3" y="146.2">2400</text>
<text x="80.1" y="146.2">1600</text>
<text x="92.6" y="146.2">20</text>
<text x="100.6" y="146.2">40</text>
<text x="107.7" y="146.2">160</text>
<text x="117.8" y="146.2">200D</text>
<text x="131.1" y="146.2">170Em</text>
<text x="147.6" y="146.2">200</text>
<text x="61.7" y="151.2">B</text>
<text x="68.3" y="151.4">3600</text>
<text x="80.1" y="151.4">2400</text>
<text x="92.6" y="151.4">25</text>
<text x="100.6" y="151.4">50</text>
<text x="107.7" y="151.4">240</text>
<text x="117.8" y="151.4">300D</text>
<text x="131.1" y="151.4">260Em</text>
<text x="147.6" y="151.4">300</text>
</g>
<g font-size="4.2" fill="#373435">
<text x="100.6" y="267.2">APPROVED AS OFFICIAL TRAFFIC SIGN</text>
<text x="174.7" y="285.6">A</text>
<text x="180.7" y="285.6">B</text>
</g>
<g font-size="4" fill="#373435">
<text x="103.6" y="19.5">a</text>
<text x="195.6" y="34.5">e</text>
<text x="24.7" y="38.7">d</text>
<text x="196.1" y="46.1">f</text>
<text x="195.6" y="57.3">e</text>
<text x="196.1" y="68.8">f</text>
<text x="17.4" y="80.6">b</text>
<text x="195.6" y="80.7">e</text>
<text x="196.1" y="91.6">f</text>
<text x="195.6" y="103.1">e</text>
<text x="188" y="115.8">h</text>
<text x="196.1" y="114.4">f</text>
<text x="23.7" y="123.8">c</text>
<text x="195.6" y="125.7">e</text>
</g>
<g font-size="3.9" fill="#373435">
<text x="19.4" y="195.9">Notes:</text>
<text x="19.4" y="201.2">1. Twin magenta flashing lights shall be used in conjunction</text>
<text x="24.4" y="206.4">with this sign, as shown in the example.</text>
<text x="19.4" y="211.6">2. Insert appropriate distance in km.</text>
<text x="19.2" y="221.2">Colour Legend</text>
<text x="29.1" y="228.2">Black (legend)</text>
<text x="29.1" y="237">Retroreflective white (background)</text>
</g>
<g font-size="3.5" fill="#373435">
<text x="162.5" y="237">Example use</text>
<text x="21.6" y="267.9">Department of Transport and Main Roads</text>
<text x="17.7" y="271.8">Infrastructure Management &amp; Delivery Division</text>
<text x="16.7" y="280.6">Designed</text>
<text x="42.7" y="280.6">Checked</text>
<text x="69.7" y="280.6">Scale</text>
<text x="98.5" y="281.4">A/Manager</text>
<text x="154.7" y="276.2">20/09/22</text>
<text x="157.4" y="281.2">Date</text>
<text x="178.2" y="278.8">Page 2 of 8</text>
<text x="16.9" y="285.2">RH 09/22</text>
<text x="43.3" y="285.2">DJ 09/24</text>
<text x="69.7" y="285.2">Not to Scale</text>
<text x="98.5" y="284.8">(Traffic Engineering Practice)</text>
</g>
<text font-size="3.4" fill="#373435" x="185.9" y="27.5">r</text>
<g font-size="3.2" fill="#373435">
<text x="100.3" y="162.5">variable</text>
<text x="163.7" y="166.4">r100</text>
<text x="45.4" y="174.4">400</text>
<text x="68.1" y="184.1">2 x 200mm diameter alternate flashing magenta lights</text>
</g>
</svg>
